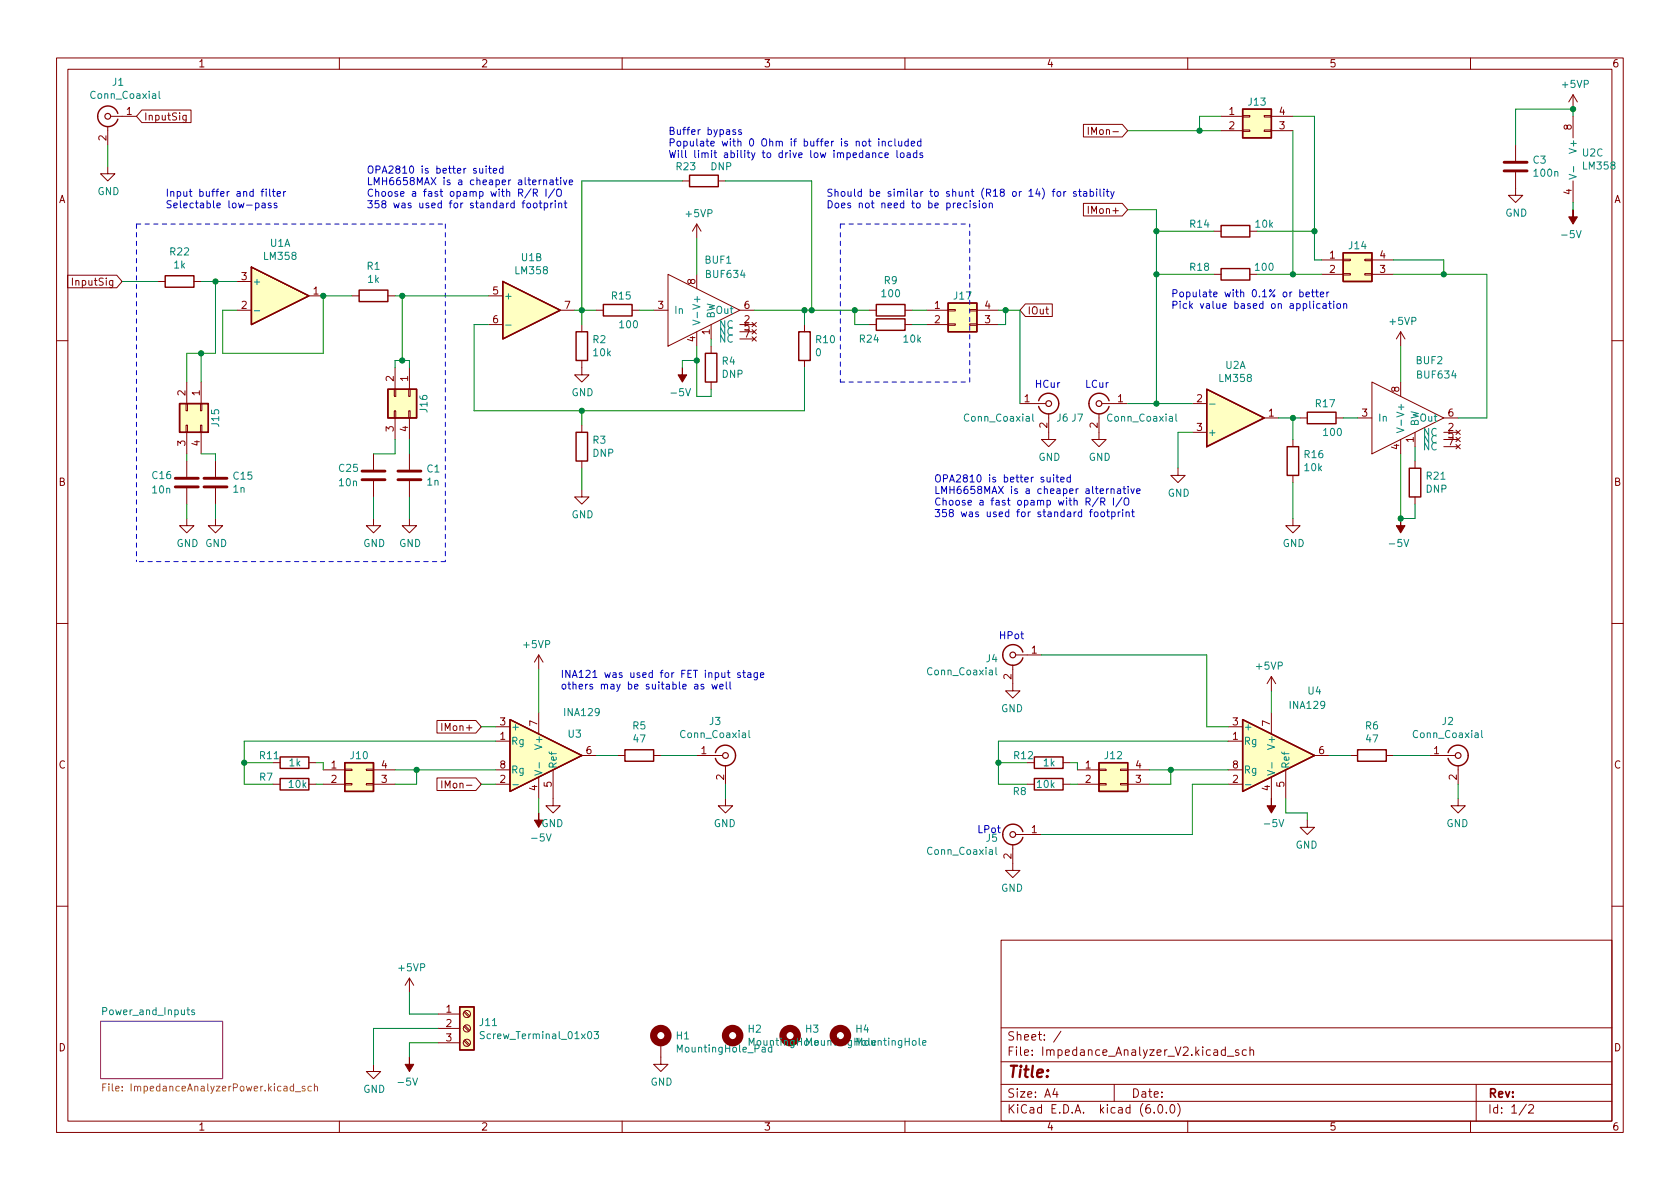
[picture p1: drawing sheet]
<svg xmlns="http://www.w3.org/2000/svg" width="297mm" height="210mm" viewBox="0 0 297 210" stroke-linecap="round" stroke-linejoin="round" font-family="sans-serif">
<g fill="none" stroke="#840000" stroke-width=".18">
<path d="M10 10.2h277v190.1h-277zM12 12.2h273v186.1h-273zM25.1 19.5h8.7v2.2h-8.7l-1-1.1zM60 10.2v2M110 10.2v2M160 10.2v2M210 10.2v2M260 10.2v2M278.1 16.8l-.7 1.2M278.1 16.8v2.5M278.1 16.8l.8 1.2M19 29.5v1.2h1.3l-1.3 1.3-1.2-1.3h1.2"/>
<path d="M19 22.3v3.3M19.6 20.6h4.5M32.9 20.4v1l-.2 .3-.3-.1M32.9 20.4h-.3l-.3 .2 .1 .6h.5M120.6 32h1.3M123.2 39.6v2.6M123.2 39.6l-.8 1.3M123.2 39.6l.8 1.3M127 32h1.3M191.6 22h6.8l1 1.1-1 1.1h-6.8zM191.6 36h6.8l1 1.1-1 1.1h-6.8zM192.4 22.5v1.3"/>
<path d="M192.4 36.5v1.2M215.9 20.6h3.8M215.9 23.1h3.8M219.7 23h1.3v.2h-1.3zM219.7 20.4h1.3v.3h-1.3zM223.5 23h1.3v.2h-1.3zM223.5 20.4h1.3v.3h-1.3zM224.8 20.6h3.8M224.8 23.1h3.8M268 30.5v4h1.2l-1.2 1.3-1.3-1.3h1.3M268 25.6v2.8M278.1 20.6v3.8"/>
<path d="M278.1 32v3.8M11.9 48.7h8.7l1 1.1-1 1.1h-8.7zM27.9 49.8h1.3M34.3 49.8h1.3M41.9 54.9h2.5M41.9 49.8h2.5M54.6 52.3h2.5M62.2 52.3h1.3M68.6 52.3h1.2M86.4 52.3h2.5M86.4 57.4h2.5M99.1 54.9h2.5"/>
<path d="M102.9 57.4v1.3M105.4 54.9h1.3M111.8 54.9h1.2M115.6 54.9h2.5M118.1 48.5l12.7 6.4-12.7 6.3zM123.2 48.5v2.5M123.2 58.7v2.5M125.7 57.4v2.5M130.8 54.9h2.5M130.8 57.4h2.5M130.8 58.7h2.5M130.8 59.9h2.5"/>
<path d="M133 57l.7 .8M133 58.3l.7 .7M133 59.6l.7 .7M133.7 57l-.7 .8M133.7 58.3l-.7 .7M133.7 59.6l-.7 .7M142.2 57.4v1.3M153.7 54.9h1.2M153.7 57.4h1.2M160 54.9h1.3M160 57.4h1.3M163.8 54.9h3.8"/>
<path d="M163.8 57.4h3.8M167.6 57.3h1.3v.2h-1.3zM167.6 54.7h1.3v.3h-1.3zM171.4 57.3h1.3v.2h-1.3zM171.4 54.7h1.3v.3h-1.3zM172.7 54.9h3.8M172.7 57.4h3.8M181.3 53.7h4.8v2.3h-4.8l-1-1.1zM214.6 48.5h1.3M214.6 40.9h1.3M221 48.5h1.2M221 40.9h1.2"/>
<path d="M233.7 46h3.8M233.7 48.5h3.8M237.5 48.4h1.3v.2h-1.3zM237.5 45.8h1.3v.3h-1.3zM241.3 48.4h1.3v.2h-1.3zM241.3 45.8h1.3v.3h-1.3zM242.6 46h3.8M242.6 48.5h3.8M247.6 58.7l-.7 1.2M247.6 58.7v2.5M247.6 58.7l.8 1.2M10 60.2h2"/>
<path d="M32.9 71.4h.2v1.2h-.2zM32.9 75.2h.2v1.2h-.2zM33 67.6v3.8M33 76.4v3.9M35.4 71.4h.3v1.2h-.3zM35.4 75.2h.3v1.2h-.3zM35.6 67.6v3.8M35.6 76.4v3.9M69.7 68.8h.3v1.3h-.3zM69.7 72.6h.3v1.3h-.3zM69.8 65v3.8M69.8 73.9v3.8"/>
<path d="M72.3 68.8h.2v1.3h-.2zM72.3 72.6h.2v1.3h-.2zM72.4 65v3.8M72.4 73.9v3.8M102.9 63.7v2.6h1.2l-1.2 1.3-1.3-1.3h1.3M102.9 75.2v1.2M125.7 61.2v1.3M125.7 67.6v1.2M142.2 63.7v1.3M180.3 71.4h4.6M185.4 73.1v4.6h1.3l-1.3 1.3-1.3-1.3h1.3M194.3 73.1v4.6h1.3l-1.3 1.3-1.3-1.3h1.3"/>
<path d="M194.8 71.4h4.6M210.8 76.4h2.6M210.8 71.4h2.6M223.5 73.9h2.6M228.6 77.7v1.3M229.9 73.9h1.2M236.2 73.9h1.3M240 73.9h2.6M242.6 67.6l12.7 6.3-12.7 6.4zM247.6 67.6v2.5M247.6 77.7v2.6M250.2 76.4v2.6"/>
<path d="M255.3 76.4h2.5M255.3 73.9h2.5M255.3 77.7h2.5M255.3 79h2.5M257.4 76.1l.8 .7M257.4 77.3l.8 .8M257.4 78.6l.8 .8M258.2 76.1l-.8 .7M258.2 77.3l-.8 .8M258.2 78.6l-.8 .8M285 60.2h2M33 91.7v1.3h1.3l-1.3 1.2-1.3-1.2h1.3"/>
<path d="M33 81.5v2.8M33 86.4v2.7M38.1 91.7v1.3h1.3l-1.3 1.2-1.3-1.2h1.3M38.1 81.5v2.8M38.1 86.4v2.7M66 91.7v1.3h1.3l-1.3 1.2-1.2-1.2h1.2M66 80.3v2.8M66 85.1v2.8M72.4 91.7v1.3h1.3l-1.3 1.2-1.3-1.2h1.3M72.4 80.3v2.8M72.4 85.1v2.8M102.9 86.6v1.3h1.2l-1.2 1.2-1.3-1.2h1.3"/>
<path d="M102.9 81.5v1.3M208.3 82.8v1.3h1.2l-1.2 1.2-1.3-1.2h1.3M228.6 91.7v1.3h1.3l-1.3 1.2-1.3-1.2h1.3M228.6 84.1v1.2M250.2 81.5v1.3M250.2 87.9v1.2M10 110.2h2M95.2 115.8l.8 1.3M95.2 115.8v2.6M95.2 115.8l-.7 1.3M179.1 117.6v4.6h-1.3l1.3 1.2 1.2-1.2h-1.2M179.6 115.8h4.5"/>
<path d="M224.8 119.6v2.6M224.8 119.6l.8 1.3M224.8 119.6l-.8 1.3M285 110.2h2M48.3 134.9h1.2M48.3 138.7h1.2M54.6 134.9h1.3M54.6 138.7h1.3M57.1 138.7h3.9M57.1 136.1h3.9M61 138.6h1.2v.2h-1.2zM61 136h1.2v.3h-1.2z"/>
<path d="M64.8 138.6h1.2v.2h-1.2zM64.8 136h1.2v.3h-1.2zM66 138.7h3.8M66 136.1h3.8M77.3 137.6h6.8l1 1.1-1 1.1h-6.8zM77.3 127.4h6.8l1 1.1-1 1.1h-6.8zM78.1 127.9v1.3M78.1 138.1v1.2M87.6 138.7h2.6M87.6 136.1h2.6M87.6 131.1h2.6M87.6 128.5h2.6"/>
<path d="M95.2 126v3.8M95.2 137.4v3.8M97.8 136.1v6.4h-1.3l1.3 1.3 1.3-1.3h-1.3M102.9 133.6h2.5M109.2 133.6h1.3M115.6 133.6h1.2M123.2 133.6h4.6M128.3 135.4v3.3M181.6 134.9h1.3M181.6 138.7h1.3M188 134.9h1.2M188 138.7h1.2"/>
<path d="M190.5 138.7h3.8M190.5 136.1h3.8M194.3 138.6h1.3v.2h-1.3zM194.3 136h1.3v.3h-1.3zM198.1 138.6h1.3v.2h-1.3zM198.1 136h1.3v.3h-1.3zM199.4 138.7h3.8M199.4 136.1h3.8M217.2 138.7h2.5M217.2 136.1h2.5M217.2 131.1h2.5M217.2 128.5h2.5"/>
<path d="M224.8 126v3.8M224.8 137.4v3.8M227.3 136.1v5.1M232.4 133.6h2.5M238.8 133.6h1.2M245.1 133.6h1.3M252.7 133.6h4.6M257.8 135.4v3.3M128.3 141.2v1.3h-1.3l1.3 1.3 1.2-1.3h-1.2M179.1 149.3v4.6h-1.3l1.3 1.3 1.2-1.3h-1.2M179.6 147.6h4.5M231.1 145v1.3h-1.2l1.2 1.3 1.3-1.3h-1.3"/>
<path d="M257.8 141.2v1.3h-1.3l1.3 1.3 1.3-1.3h-1.3M10 160.2h2M72.4 173v2.5M72.4 173l-.8 1.2M72.4 173l.8 1.2M77.5 179.3h3.8M82 179l.9 .8M82.2 178.8l.9 .8M177 166.3h108v32h-108zM285 160.2h2M60 198.3v2M66 188.2v1.3h1.3l-1.3 1.2-1.2-1.2h1.2"/>
<path d="M77.5 181.9h3.8M77.5 184.4h3.8M82 184.1l.9 .8M82 181.5l.9 .9M82.2 183.9l.9 .8M82.2 181.4l.9 .8M110 198.3v2M116.8 184.4v3.8h1.3l-1.3 1.3-1.2-1.3h1.2M160 198.3v2M177 194.8h108M177 191.8h108M177 187.8h108"/>
<path d="M177 181.8h108M186.5 192.5l-.4 1h1M186.9 193v1M187.6 182.4l-1.3 1.9M197 191.8v3M204.1 196.7v.1M204.9 195.4l.2-.1a.81 .81 0 0 1 .6 .7 .81 .81 0 0 1-.3 .8h-.2a.81 .81 0 0 1-.6-.6 .81 .81 0 0 1 .3-.8zM206.2 196.7v.1M207.1 195.4l.1-.1a.81 .81 0 0 1 .6 .7 .81 .81 0 0 1-.3 .8h-.1a.81 .81 0 0 1-.6-.6 .81 .81 0 0 1 .3-.8zM208.2 195.1a1.72 1.72 0 0 1 0 2.3M210 198.3v2M216.6 185.7l-.4-.1-.3 .3v.4l.2 .3h.5"/>
<path d="M216.6 185.1v1.5M217 186.8h1.1M219 185.7l-.4-.1-.2 .2 .1 .3 .5 .1v.4h-.6M220.4 185.7l-.5-.1-.3 .3v.4l.2 .3h.6M221 185.8l.2-.2 .4 .1v.9M221 185.1v1.5M260 198.3v2M261 191.8v6.5M269.9 195.3l-1.3 1.9M270.3 195.5l.6-.2 .2 .2 .1 .3-1 1h1"/>
<circle cx="82.5" cy="179.3" r=".63"/>
<circle cx="82.5" cy="184.4" r=".63"/>
<circle cx="82.5" cy="181.9" r=".63"/>
</g>
<path d="M17.8 180.6h21.6v10.1h-21.6z" fill="#fff" stroke="#fff" stroke-width=".18"/>
<path d="M17.8 180.6h21.6v10.1h-21.6z" fill="none" stroke="#840084" stroke-width=".18"/>
<g fill="none" stroke="#008484" stroke-width=".18">
<path d="M28.1 16.1v1.1l.2 .2M277.4 30.8l1.3 .5-1.3 .4M278.2 29.4v1M45 54.9h.9M89.4 57.5h1M122.5 56.6l1.3 .4-1.3 .5M123.3 55.2v1M128.1 59.2v1.3l-.7-1.3v1.3M129.5 59.4a.6 .6 0 0 0-.9 .4 .6 .6 0 0 0 .6 .7l.3-.1M182.6 73.2v1.1l.2 .2M207.9 73.2v1.1l.2 .2M213.9 71.5h.9"/>
<path d="M247 75.7l1.2 .4-1.2 .4M247.7 74.3v.9M252.6 78.3v1.3l-.7-1.3v1.3M253.9 78.4a.6 .6 0 0 0-.8 .4 .6 .6 0 0 0 .6 .8l.2-.2M176.1 118.1v1.1l.2 .1M90.7 138.8h.9M94.6 136.2l1.2 .5-1.2 .4M95.3 134.8v1M132.4 129.2v1.1l.2 .1M220.2 138.8h1M224.1 136.2l1.3 .5-1.3 .4M224.9 134.8v1"/>
<path d="M262 129.2v1.1l.2 .1M176.1 149.8v1.1l.2 .2M34.4 178.6h-.3l-.2 .2v.1l.5 .2v.3h-.5M85.6 182.5l-.5-.1-.1 .1v.4l.5 .2 .1 .3-.2 .3-.5-.1M105 182.4h.8l-.4 .5 .4 .1v.6l-.2 .1-.6-.1M136.5 185.3l-.4-.1-.3 .2 .2 .6h.5M136.5 184.8v1.2M163.1 184.4l.6-.1v-.2l-.4-.1-.2 .2 .1 .6h.5"/>
</g>
<path d="M18.2 192.3h.4M18.8 191.7h-.6v1.2M52.2 193.1h1M53.9 192.1h-.3l-.2 .2 .1 .1 .4 .2v.3h-.5M55.1 192.1h-.4l-.3 .2 .2 .6h.5M55.6 192.2l.2-.1h.3v.8M55.6 191.7v1.2" fill="none" stroke="#848400" stroke-width=".18"/>
<g fill="none" stroke="#840000" stroke-width=".25">
<path d="M219.7 19.3h5.1v5.1h-5.1zM20.8 20.1a1.81 1.81 0 0 0-2.8-1 1.81 1.81 0 0 0 0 2.9 1.81 1.81 0 0 0 2.8-.9M121.9 31h5.1v2h-5.1zM215.9 39.9h5.1v2h-5.1zM29.2 48.8h5.1v2h-5.1zM44.4 47.2l10.2 5.1-10.2 5.1zM63.5 51.3h5.1v2h-5.1zM88.9 49.8l10.2 5.1-10.2 5zM101.9 58.7h2v5h-2zM106.7 53.8h5.1v2.1h-5.1zM141.2 58.7h2.1v5h-2.1zM154.9 56.4h5.1v2h-5.1z"/>
<path d="M154.9 53.8h5.1v2.1h-5.1zM167.6 53.6h5.1v5.1h-5.1zM215.9 47.5h5.1v2h-5.1zM237.5 44.7h5.1v5.1h-5.1zM31.7 71.4h5.1v5h-5.1zM68.6 68.8h5.1v5.1h-5.1zM101.9 76.4h2v5.1h-2zM124.7 62.5h2v5.1h-2zM183.6 70.9a1.81 1.81 0 0 1 2.8-1 1.81 1.81 0 0 1 0 2.9 1.81 1.81 0 0 1-2.8-.9M196.1 70.9a1.81 1.81 0 0 0-2.8-1 1.81 1.81 0 0 0 0 2.9 1.81 1.81 0 0 0 2.8-.9M213.4 68.8l10.1 5.1-10.1 5.1zM227.6 79h2v5.1h-2z"/>
<path d="M231.1 72.9h5.1v2h-5.1zM249.2 82.8h2v5.1h-2zM180.8 115.3a1.81 1.81 0 0 0-2.7-1 1.81 1.81 0 0 0 0 3 1.81 1.81 0 0 0 2.7-1M49.5 133.9h5.1v2h-5.1zM49.5 137.7h5.1v2h-5.1zM61 134.9h5v5h-5zM90.2 127.2l12.7 6.4-12.7 6.3zM110.5 132.6h5.1v2h-5.1zM126.5 133.1a1.81 1.81 0 0 1 2.8-1 1.81 1.81 0 0 1 0 3 1.81 1.81 0 0 1-2.8-1M182.9 137.7h5.1v2h-5.1zM182.9 133.9h5.1v2h-5.1zM194.3 134.9h5.1v5h-5.1z"/>
<path d="M219.7 127.2l12.7 6.4-12.7 6.3zM240 132.6h5.1v2h-5.1zM256 133.1a1.81 1.81 0 0 1 2.8-1 1.81 1.81 0 0 1 0 3 1.81 1.81 0 0 1-2.8-1M177.3 147.6a1.81 1.81 0 0 0 1.5 1.8 1.81 1.81 0 0 0 2-1.3M180.8 147.1a1.81 1.81 0 0 0-2-1.3 1.81 1.81 0 0 0-1.5 1.8M81.3 178h2.5v7.7h-2.5z"/>
</g>
<g fill="#ffffc2" stroke="#ffffc2" stroke-width=".18">
<path d="M68.6 68.8h5.1v5.1h-5.1z"/>
<path d="M44.4 47.2l10.2 5.1-10.2 5.1z"/>
<path d="M237.5 44.7h5.1v5.1h-5.1z"/>
<path d="M194.3 134.9h5.1v5h-5.1z"/>
<path d="M219.7 127.2l12.7 6.4-12.7 6.3z"/>
<path d="M31.7 71.4h5.1v5h-5.1z"/>
<path d="M88.9 49.8l10.2 5.1-10.2 5z"/>
<path d="M61 134.9h5v5h-5z"/>
<path d="M219.7 19.3h5.1v5.1h-5.1z"/>
<path d="M167.6 53.6h5.1v5.1h-5.1z"/>
<path d="M213.4 68.8l10.1 5.1-10.1 5.1z"/>
<path d="M90.2 127.2l12.7 6.4-12.7 6.3z"/>
<path d="M81.3 178h2.5v7.7h-2.5z"/>
</g>
<g fill="none" stroke="#840000" stroke-width="1.3">
<circle cx="116.8" cy="183.1" r="1.27"/>
<circle cx="129.5" cy="183.1" r="1.27"/>
<circle cx="139.7" cy="183.1" r="1.27"/>
<circle cx="148.6" cy="183.1" r="1.27"/>
</g>
<g fill="#840000" stroke="#840000" stroke-width=".18">
<path d="M278.1 37.1v1.2h.8l-.8 1.3-.7-1.3h.7z"/>
<path d="M224.8 141.2v1.3h.8l-.8 1.3-.8-1.3h.8z"/>
<path d="M120.6 65v1.3h.8l-.8 1.3-.7-1.3h.7z"/>
<path d="M247.6 91.7v1.3h.8l-.8 1.2-.7-1.2h.7z"/>
<path d="M72.4 186.9v1.3h.8l-.8 1.3-.8-1.3h.8z"/>
<path d="M95.2 143.8v1.2h.8l-.8 1.3-.7-1.3h.7z"/>
</g>
<path d="M265.9 30.2h4.1M265.9 28.7h4.1M31 86.1h4.1M31 84.6h4.1M36.1 86.1h4M36.1 84.6h4M64 84.8h4.1M64 83.3h4.1M70.4 84.8h4M70.4 83.3h4" fill="none" stroke="#840000" stroke-width=".51"/>
<g fill="none" stroke="#840000" stroke-width=".2">
<circle cx="19" cy="20.6" r=".51"/>
<circle cx="185.4" cy="71.4" r=".51"/>
<circle cx="194.3" cy="71.4" r=".51"/>
<circle cx="179.1" cy="115.8" r=".51"/>
<circle cx="128.3" cy="133.6" r=".51"/>
<circle cx="257.8" cy="133.6" r=".51"/>
<circle cx="179.1" cy="147.6" r=".51"/>
</g>
<g fill="none" stroke="#0000c2" stroke-width=".18">
<path d="M45.2 36l.4-.1 .2 .3-.1 .5h-.5M46.2 33.9h.4M46.3 36h.5l.1 .8M46.6 33.4l-.3 .2v1.1M46.9 36.2l-.4 .1-.2 .2 .2 .3 .4-.1M47.1 33.4v.2M47.1 33.9v.8M47.7 33.4v1.1l.2 .2M47.9 36l-.3-.1-.2 .2 .1 .2 .4 .1v.3h-.5M48.2 33.9h.4M48.3 33.4v1.1l.3 .2M48.9 36l-.3-.1-.1 .2v.2l.4 .1v.3h-.4"/>
<path d="M49 34.3l.6-.1-.1-.3h-.3l-.2 .1 .1 .7h.4M50.2 33.9v.8M50.5 33.9l-.3 .2M84.8 29.8l.1 .8h.3l.1-.1M85.3 29.8v.8M86 29.4v.1M86 29.8v.8M86.4 29.8h.5M86.6 29.4v1l.3 .2M87.2 30.2l.6-.1v-.3h-.4l-.2 .2 .1 .6h.5M88.9 29.8h-.3l-.3 .2 .1 .6h.5M88.9 29.4v1.2"/>
<path d="M91.7 34.1l.6-.1 .1-.1v-.3l-.7-.2v1.3M92 34.1l.4 .6M93.3 36l.3-.1 .2 .3v.3l-.2 .3-.3-.1-.2-.2zM93.9 33.4l-1.1 1.6M94.3 34.1l.6-.1 .1-.1v-.3l-.7-.2v1.3M94.4 36l.3-.1 .3 .3v.3l-.3 .3-.3-.1-.1-.2zM94.6 34.1l.4 .6M95.3 35.9h.5M95.5 35.5v1.1l.3 .2M95.7 31.8l-.4 .3M96.1 31.9l.2-.1 .3 .1 .1 .8M96.1 31.8v.9"/>
<path d="M96.2 36l.4-.1 .2 .3-.1 .5h-.5M96.2 35.9v1.3M96.5 33.4v1.3M97.3 31.9h.4l.1 .8M97.4 35.9v.9M97.7 35.9l-.3 .3M97.8 32.1l-.4 .1-.2 .2 .2 .3 .4-.1M98 33.4l-1 1.6M98.2 35.5v.1M98.2 35.9v.9M98.2 31.8h.5M98.4 31.4v1.1l.3 .2"/>
<path d="M98.6 33.5l.1-.1a.43 .43 0 0 1 .6 .5v.4a.42 .42 0 0 1-.5 .4 .42 .42 0 0 1-.4-.4v-.4zM98.8 36l.2-.1 .3 .1v.8M98.8 35.9v.9M99.1 31.4v.1M99.1 31.8v.9M99.6 31.8l.3 .9 .3-.9M99.7 35.9h.5M99.9 35.5v1.1l.3 .2M100.6 32.2l.7-.1-.1-.2-.4-.1-.2 .2 .1 .6h.5M130 23l-.3-.1-.1 .2v.2l.4 .1v.3h-.4M131.1 23l-.3-.1-.2 .2v.2l.5 .1v.3h-.5M153.1 27.1h.5l.1 .8"/>
<path d="M153.5 25h.5M153.7 24.6v1l.3 .2M153.7 27.3l-.4 .1-.2 .2 .2 .3 .4-.1M154.3 27.1l.2-.1 .3 .1v.8M154.3 27v.9M155.4 24.6v.1M155.4 25v.8M156 25.1l.2-.1h.3v.8M156 27.1l-.4-.1-.2 .3 .1 .5h.5M156 25v.8M156.5 27.4l.6-.1-.1-.2-.4-.1-.1 .2v.6h.5M157.7 25h-.4l-.2 .2 .1 .6h.5"/>
<path d="M158.2 24.6v1l.2 .2M158.6 26.6v1.1l.2 .2M158.9 25v.8h.3l.2-.1M159.3 27.1l.3-.1 .3 .3v.3l-.3 .3-.3-.1-.1-.2zM159.4 25v.8M160.4 27.1h.5v.8M160.6 25h-.4l-.2 .2 .1 .6h.5M160.6 24.6v1.2M160.9 27.3l-.4 .1-.2 .2 .2 .3 .4-.1M161.1 25.4l.6-.1v-.3h-.4l-.2 .2 .1 .6h.5M162.1 27.1l-.4-.1-.2 .3 .1 .5h.5M162.1 26.6v1.3"/>
<path d="M162.8 25h-.3l-.3 .2 .1 .6h.5M162.8 24.6v1.2M163.1 27.1l-.3-.1-.2 .2 .1 .2 .4 .1v.3h-.5M171 36l-.4-.1-.2 .3 .1 .5h.5M171.5 35.9v.9M172.6 36l-.3-.1-.2 .2v.2l.5 .1v.3h-.5M173.2 35.9v.9M173.8 36l.3-.1 .3 .3v.3l-.3 .3-.3-.1-.1-.2zM174.9 36l.2-.1 .3 .1 .1 .8M174.9 35.9v.9M186 33.9h.5M186.5 33.4l-.3 .2v1.1"/>
<path d="M187 33.9h.3l.3 .2v.4l-.3 .2h-.3l-.1-.2zM188.1 33.9v.8M188.5 33.9l-.4 .2M190.3 33.9h-.3l-.2 .1 .1 .2 .4 .1v.4h-.5M190.7 33.9h.5M190.9 33.4v1.1l.3 .2M191.6 33.9h.5v.8M192.1 34.2h-.4l-.2 .2 .2 .3h.4M192.8 33.9h.3l.3 .2-.2 .6h-.4M192.8 33.4v1.3M193.9 33.4v.2M193.9 33.9v.8"/>
<path d="M194.5 33.4v1.1l.2 .2M195.2 33.4v.2M195.2 33.9v.8M195.6 33.9h.5M195.8 33.4v1.1l.3 .2M196.4 33.9l.3 .8M197 33.9l-.4 1.1-.2 .1M229.8 51.7l.4-.1 .2 .3-.1 .5h-.5M230.9 52.1l.6-.2v-.2l-.4-.1-.2 .2 .1 .6h.5M231.9 51.6h.5M232.1 51.2v1.1l.3 .2M232.2 53.3v.1"/>
<path d="M232.6 51.6h.5M232.8 51.2v1.1l.3 .2M233.4 53.8l-.4-.1-.2 .2 .1 .6h.5M233.5 52.1l.6-.2-.1-.2-.4-.1-.1 .2v.6h.5M233.9 53.8h.5l.1 .7M234.5 54l-.4 .1-.2 .1 .2 .3h.4M234.6 51.6v.9M234.9 53.7h.5M235 51.6l-.4 .3M235.1 53.3v1.1l.3 .1M235.8 53.3v.1M235.8 53.7v.8"/>
<path d="M236.5 53.8l.3-.1 .2 .2v.4l-.2 .2h-.3l-.1-.2zM237.6 53.8l.1-.1 .4 .1v.7M237.6 53.7v.8M185.1 84.4l.1 .8h.3l.2-.1M185.7 84.4v.8M186.3 84v.1M186.3 84.4v.8M186.7 84.4h.5M186.9 84v1.1l.3 .1M187.6 84.8l.6-.1-.1-.3h-.4l-.1 .2v.6h.5M189.2 84.4h-.3l-.3 .2 .2 .6h.4M189.2 84v1.2"/>
<path d="M192 88.7h.6l.2-.2-.1-.3-.7-.1v1.2M192.3 88.7l.5 .6M193.6 90.6l.3-.1 .2 .3v.3l-.2 .3-.3-.1-.1-.2zM194.2 88l-1.1 1.6M194.6 88.7h.6l.2-.2-.1-.3-.7-.1v1.2M194.7 90.6l.4-.1 .2 .3v.3l-.2 .3-.4-.1-.1-.2zM194.9 88.7l.5 .6M195.7 90.5h.4M195.8 90.1v1.1l.3 .2M196 86.4l-.3 .3M196.4 86.6l.2-.2 .3 .1 .1 .8M196.4 86.4v.9"/>
<path d="M196.6 90.6l.3-.1 .3 .3-.2 .5h-.4M196.6 90.5v1.3M196.9 88.1v1.2M197.6 86.5h.5v.8M197.7 90.5v.9M198.1 90.5l-.4 .3M198.1 86.7l-.4 .1-.2 .2 .2 .3 .4-.1M198.4 88l-1.1 1.6M198.5 90.1v.1M198.5 90.5v.9M198.6 86.4h.4M198.7 86v1.1l.3 .2"/>
<path d="M198.9 88.1h.1a.43 .43 0 0 1 .6 .4v.4a.42 .42 0 0 1-.4 .4 .42 .42 0 0 1-.5-.4v-.4zM199.1 90.6l.2-.1 .3 .1v.8M199.1 90.5v.9M199.5 86v.1M199.5 86.4v.9M200 86.4l.3 .9 .3-.9M200.1 90.5h.5M200.3 90.1v1.1l.3 .2M201 86.9l.6-.2-.1-.2-.3-.1-.2 .2v.6h.5M128.6 119h.5M128.8 118.5v1.1l.3 .2M130.9 119h-.3l-.2 .1 .1 .2 .4 .1v.3h-.5"/>
<path d="M131.3 119h.5M131.5 118.5v1.1l.3 .2M132.2 119h.5l.1 .8M132.8 119.3h-.5l-.1 .2 .1 .3 .5-.1M133.9 119v1l-.2 .2h-.3M133.9 119h-.4l-.2 .2 .1 .5h.5M134.5 119.4l.6-.1-.1-.3h-.4l-.1 .1v.6h.5M122.8 121.1h.5l.1 .7M123.4 121.3l-.4 .1-.2 .1 .2 .3h.4M124.4 121.1l-.3-.1-.2 .2 .1 .2 .4 .1v.3h-.5M125.9 121l.2 .8 .3-.6 .2 .6 .2-.8M127.3 121.4l.6-.1-.1-.2-.4-.1-.1 .2v.6h.5"/>
<path d="M128.4 120.6v1.1l.2 .1M129.1 120.6v1.1l.2 .1"/>
</g>
<path d="M24.1 39.6h54.6M24.1 39.6v59.7M78.7 39.6v59.7M148.6 39.6v28M148.6 39.6h22.8M148.6 67.6h22.8M171.4 67.6v-28M78.7 99.3h-54.6" fill="none" stroke="#0000c2" stroke-width=".18" stroke-dasharray=".8 .8"/>
<g fill="none" stroke="#008400" stroke-width=".18">
<path d="M19 25.6v3.9M120.6 32h-17.7v25.4M128.3 32h15.2v22.9M199.4 37.1h5.1v34.3M199.4 23.1h16.5M215.9 20.6h-3.8v2.5M228.6 20.6h3.8v25.4h1.3M228.6 23.1v25.4M278.1 20.6v-1.3h-10.1v6.3M278.1 35.8v1.3M21.6 49.8h6.3M35.6 49.8h6.3"/>
<path d="M38.1 49.8v12.7h-5.1v5.1M62.2 52.3h-5.1v10.2h-17.7v-7.6h2.5M69.8 52.3h16.6M71.1 52.3v11.4M86.4 57.4h-2.6v15.2h58.4v-7.6M101.6 54.9h3.8M113 54.9h2.6M123.2 42.2v6.3M125.7 59.9v1.3M133.3 54.9h20.4M142.2 54.9v2.5M151.1 54.9v2.5h2.6"/>
<path d="M161.3 54.9h2.5M161.3 57.4h2.5M176.5 54.9h3.8v16.5M177.8 54.9v2.5h-1.3M204.5 48.5h10.1M204.5 40.9h10.1M222.2 48.5h11.5M222.2 40.9h10.2M246.4 48.5h16.5v25.4h-5.1M246.4 46h8.9v2.5M35.6 62.5v5.1M69.8 65v-1.3h2.6v1.3"/>
<path d="M69.8 77.7v2.6h-3.8M72.4 77.7v2.6M102.9 72.6v2.6M123.2 61.2v8.9h2.5v-1.3M123.2 63.7h-2.6v1.3M199.4 71.4h11.4M210.8 76.4h-2.5v6.4M226.1 73.9h3.8M228.6 73.9v3.8M237.5 73.9h2.5M247.6 61.2v6.4M250.2 79v2.5"/>
<path d="M33 80.3v1.2M33 89.1v2.6M35.6 80.3h2.5v1.2M38.1 89.1v2.6M66 87.9v3.8M72.4 87.9v3.8M102.9 82.8v3.8M228.6 85.3v6.4M247.6 80.3v11.4h2.6v-2.6M95.2 118.4v7.6M184.1 115.8h29.3v12.7h3.8M43.2 134.9h5.1"/>
<path d="M55.9 134.9h1.2v1.2M55.9 138.7h1.2M69.8 136.1h17.8M73.7 136.1v2.6h-3.9M85.1 138.7h2.5M85.1 128.5h2.5M87.6 131.1h-44.4v7.6h5.1M105.4 133.6h3.8M116.8 133.6h6.4M128.3 138.7v2.5M176.5 134.9h5.1M189.2 134.9h1.3v1.2"/>
<path d="M189.2 138.7h1.3M203.2 136.1h14M207 136.1v2.6h-3.8M217.2 131.1h-40.7v7.6h5.1M217.2 138.7h-6.4v8.9h-26.7M224.8 122.2v3.8M234.9 133.6h3.9M246.4 133.6h6.3M257.8 138.7v2.5M95.2 141.2v2.6M227.3 141.2v2.6h3.8v1.2M72.4 175.5v3.8h5.1"/>
<path d="M77.5 184.4h-5.1v2.5M77.5 181.9h-11.5v6.3"/>
</g>
<g fill="#008400" stroke="#008400" stroke-width=".18">
<circle cx="278.1" cy="19.3" r=".46"/>
<circle cx="255.3" cy="48.5" r=".46"/>
<circle cx="57.1" cy="52.3" r=".46"/>
<circle cx="71.1" cy="52.3" r=".46"/>
<circle cx="35.6" cy="62.5" r=".46"/>
<circle cx="102.9" cy="54.9" r=".46"/>
<circle cx="38.1" cy="49.8" r=".46"/>
<circle cx="73.7" cy="136.1" r=".46"/>
<circle cx="71.1" cy="63.7" r=".46"/>
<circle cx="207" cy="136.1" r=".46"/>
<circle cx="176.5" cy="134.9" r=".46"/>
<circle cx="142.2" cy="54.9" r=".46"/>
<circle cx="102.9" cy="72.6" r=".46"/>
<circle cx="143.5" cy="54.9" r=".46"/>
<circle cx="151.1" cy="54.9" r=".46"/>
<circle cx="123.2" cy="63.7" r=".46"/>
<circle cx="247.6" cy="91.7" r=".46"/>
<circle cx="204.5" cy="71.4" r=".46"/>
<circle cx="177.8" cy="54.9" r=".46"/>
<circle cx="228.6" cy="73.9" r=".46"/>
<circle cx="43.2" cy="134.9" r=".46"/>
<circle cx="228.6" cy="48.5" r=".46"/>
<circle cx="204.5" cy="48.5" r=".46"/>
<circle cx="204.5" cy="40.9" r=".46"/>
<circle cx="212.1" cy="23.1" r=".46"/>
<circle cx="232.4" cy="40.9" r=".46"/>
</g>
<text font-size="2.8" fill="#840000" x="178" y="190.6">Title:</text>
<g font-size="2.1" fill="#840000">
<text x="178" y="184">Sheet: /</text>
<text x="178" y="186.7">File: Impedance_Analyzer_V2.kicad_sch</text>
<text x="178" y="196.9">KiCad E.D.A. kicad (6.0.0)</text>
<text x="178" y="194.1">Size: A4</text>
<text x="200" y="194.1">Date:</text>
<text x="263" y="194.1">Rev:</text>
<text x="263" y="196.9">Id: 1/2</text>
</g>
<g font-size="1.8" fill="#840000">
<text x="35" y="11.9">1</text>
<text x="85" y="11.9">2</text>
<text x="135" y="11.9">3</text>
<text x="185" y="11.9">4</text>
<text x="235" y="11.9">5</text>
<text x="285" y="11.9">6</text>
<text x="22.4" y="20.3">1</text>
<text x="25.4" y="21.3">InputSig</text>
<text x="193.4" y="23.8">IMon-</text>
<text x="217.3" y="20.3">1</text>
<text x="217.3" y="22.9">2</text>
<text x="226.2" y="22.9">3</text>
<text x="226.2" y="20.3">4</text>
<text x="277.9" y="23" transform="rotate(-90 277.9 23)">8</text>
<text x="18.8" y="24.9" transform="rotate(-90 18.8 24.9)">2</text>
<text x="10.3" y="35.9">A</text>
<text x="277.9" y="34.4" transform="rotate(-90 277.9 34.4)">4</text>
<text x="285.3" y="35.9">A</text>
<text x="193" y="37.8">IMon+</text>
<text x="235.1" y="45.7">1</text>
<text x="244" y="45.7">4</text>
<text x="13.2" y="50.5">InputSig</text>
<text x="42.7" y="49.5">3</text>
<text x="55.4" y="52.1">1</text>
<text x="87.1" y="52.1">5</text>
<text x="122.9" y="50.3" transform="rotate(-90 122.9 50.3)">8</text>
<text x="235.1" y="48.3">2</text>
<text x="244" y="48.3">3</text>
<text x="42.7" y="54.6">2</text>
<text x="87.1" y="57.1">6</text>
<text x="99.8" y="54.6">7</text>
<text x="116.3" y="54.6">3</text>
<text x="125.5" y="59.2" transform="rotate(-90 125.5 59.2)">1</text>
<text x="131.6" y="57.1">2</text>
<text x="131.6" y="58.4">5</text>
<text x="131.6" y="54.6">6</text>
<text x="131.6" y="59.7">7</text>
<text x="165.2" y="54.6">1</text>
<text x="165.2" y="57.1">2</text>
<text x="174.1" y="57.1">3</text>
<text x="174.1" y="54.6">4</text>
<text x="181.6" y="55.6">IOut</text>
<text x="122.9" y="60.4" transform="rotate(-90 122.9 60.4)">4</text>
<text x="32.8" y="70" transform="rotate(-90 32.8 70)">2</text>
<text x="35.3" y="70" transform="rotate(-90 35.3 70)">1</text>
<text x="69.6" y="67.4" transform="rotate(-90 69.6 67.4)">2</text>
<text x="72.1" y="67.4" transform="rotate(-90 72.1 67.4)">1</text>
<text x="181.1" y="71.1">1</text>
<text x="197.6" y="71.1">1</text>
<text x="211.6" y="71.1">2</text>
<text x="247.4" y="69.3" transform="rotate(-90 247.4 69.3)">8</text>
<text x="69.6" y="76.3" transform="rotate(-90 69.6 76.3)">3</text>
<text x="72.1" y="76.3" transform="rotate(-90 72.1 76.3)">4</text>
<text x="185.2" y="75.7" transform="rotate(-90 185.2 75.7)">2</text>
<text x="194.1" y="75.7" transform="rotate(-90 194.1 75.7)">2</text>
<text x="211.6" y="76.2">3</text>
<text x="224.3" y="73.7">1</text>
<text x="240.8" y="73.7">3</text>
<text x="256" y="76.2">2</text>
<text x="256" y="77.5">5</text>
<text x="256" y="73.7">6</text>
<text x="32.8" y="78.8" transform="rotate(-90 32.8 78.8)">3</text>
<text x="35.3" y="78.8" transform="rotate(-90 35.3 78.8)">4</text>
<text x="247.4" y="79.5" transform="rotate(-90 247.4 79.5)">4</text>
<text x="249.9" y="78.2" transform="rotate(-90 249.9 78.2)">1</text>
<text x="256" y="78.7">7</text>
<text x="10.3" y="85.9">B</text>
<text x="285.3" y="85.9">B</text>
<text x="182.4" y="115.6">1</text>
<text x="178.8" y="120.1" transform="rotate(-90 178.8 120.1)">2</text>
<text x="78.7" y="129.2">IMon+</text>
<text x="88.4" y="130.8">1</text>
<text x="88.4" y="128.3">3</text>
<text x="95" y="128.4" transform="rotate(-90 95 128.4)">7</text>
<text x="217.9" y="130.8">1</text>
<text x="217.9" y="128.3">3</text>
<text x="224.5" y="128.4" transform="rotate(-90 224.5 128.4)">7</text>
<text x="10.3" y="135.9">C</text>
<text x="58.6" y="135.9">1</text>
<text x="67.5" y="135.9">4</text>
<text x="88.4" y="135.9">8</text>
<text x="103.6" y="133.3">6</text>
<text x="124" y="133.3">1</text>
<text x="128" y="137.9" transform="rotate(-90 128 137.9)">2</text>
<text x="191.9" y="135.9">1</text>
<text x="200.8" y="135.9">4</text>
<text x="217.9" y="135.9">8</text>
<text x="233.2" y="133.3">6</text>
<text x="253.5" y="133.3">1</text>
<text x="257.6" y="137.9" transform="rotate(-90 257.6 137.9)">2</text>
<text x="285.3" y="135.9">C</text>
<text x="58.6" y="138.4">2</text>
<text x="67.5" y="138.4">3</text>
<text x="79.1" y="139.4">IMon-</text>
<text x="88.4" y="138.4">2</text>
<text x="95" y="139.8" transform="rotate(-90 95 139.8)">4</text>
<text x="97.5" y="139.2" transform="rotate(-90 97.5 139.2)">5</text>
<text x="191.9" y="138.4">2</text>
<text x="200.8" y="138.4">3</text>
<text x="217.9" y="138.4">2</text>
<text x="224.5" y="139.8" transform="rotate(-90 224.5 139.8)">4</text>
<text x="227.1" y="139.2" transform="rotate(-90 227.1 139.2)">5</text>
<text x="182.4" y="147.3">1</text>
<text x="178.8" y="151.9" transform="rotate(-90 178.8 151.9)">2</text>
<text x="78.9" y="179.1">1</text>
<text x="10.3" y="185.9">D</text>
<text x="78.9" y="181.6">2</text>
<text x="78.9" y="184.1">3</text>
<text x="285.3" y="185.9">D</text>
<text x="35" y="199.9">1</text>
<text x="85" y="199.9">2</text>
<text x="135" y="199.9">3</text>
<text x="185" y="199.9">4</text>
<text x="235" y="199.9">5</text>
<text x="285" y="199.9">6</text>
</g>
<g font-size="1.8" fill="#008484">
<text x="16.3" y="17.5">Conn_Coaxial</text>
<text x="19.9" y="15.2">J1</text>
<text x="276.3" y="15.5">+5VP</text>
<text x="220.8" y="18.7">J13</text>
<text x="271.1" y="28.9">C3</text>
<text x="278.8" y="26.7" transform="rotate(-90 278.8 26.7)">V+</text>
<text x="279.8" y="27.7">U2C</text>
<text x="280" y="30">LM358</text>
<text x="17.2" y="34.5">GND</text>
<text x="119.6" y="30.1">R23</text>
<text x="125.7" y="30.1">DNP</text>
<text x="271.3" y="31.2">100n</text>
<text x="121.4" y="38.4">+5VP</text>
<text x="210.5" y="40.3">R14</text>
<text x="222" y="40.3">10k</text>
<text x="266.1" y="38.3">GND</text>
<text x="30.1" y="45.2">R22</text>
<text x="30.8" y="47.5">1k</text>
<text x="46.8" y="45.9">LM358</text>
<text x="47.8" y="43.6">U1A</text>
<text x="64.9" y="47.7">R1</text>
<text x="92.2" y="46.2">U1B</text>
<text x="124.7" y="46.6">BUF1</text>
<text x="210.5" y="47.9">R18</text>
<text x="222" y="47.9">100</text>
<text x="238.6" y="44.1">J14</text>
<text x="276.4" y="42.1">-5V</text>
<text x="44.6" y="50.4">+</text>
<text x="65.1" y="50">1k</text>
<text x="89" y="53">+</text>
<text x="91.2" y="48.5">LM358</text>
<text x="108.2" y="53">R15</text>
<text x="125" y="49.1">BUF634</text>
<text x="156" y="52.5">100</text>
<text x="156.3" y="50.2">R9</text>
<text x="168.7" y="53">J17</text>
<text x="109.7" y="58">100</text>
<text x="119.1" y="55.5">In</text>
<text x="123.8" y="54.3" transform="rotate(-90 123.8 54.3)">V+</text>
<text x="126.4" y="56.4" transform="rotate(-90 126.4 56.4)">BW</text>
<text x="126.7" y="55.5">Out</text>
<text x="127.2" y="58">NC</text>
<text x="127.2" y="59.3">NC</text>
<text x="245.8" y="57.4">+5VP</text>
<text x="104.8" y="60.7">R2</text>
<text x="105" y="63">10k</text>
<text x="127.7" y="64.5">R4</text>
<text x="144.2" y="63">0</text>
<text x="144.3" y="60.7">R10</text>
<text x="152" y="60.6">R24</text>
<text x="159.8" y="60.6">10k</text>
<text x="216.7" y="65.2">U2A</text>
<text x="250.4" y="64.4">BUF2</text>
<text x="101" y="70">GND</text>
<text x="118.9" y="70">-5V</text>
<text x="127.7" y="66.8">DNP</text>
<text x="215.7" y="67.5">LM358</text>
<text x="250.7" y="66.9">BUF634</text>
<text x="38.7" y="75.4" transform="rotate(-90 38.7 75.4)">J15</text>
<text x="75.6" y="72.8" transform="rotate(-90 75.6 72.8)">J16</text>
<text x="170.7" y="74.5">Conn_Coaxial</text>
<text x="186.9" y="74.5">J6 J7</text>
<text x="196" y="74.5">Conn_Coaxial</text>
<text x="213.5" y="77.1">+</text>
<text x="232.7" y="72">R17</text>
<text x="234.1" y="77.1">100</text>
<text x="243.6" y="74.5">In</text>
<text x="248.3" y="73.3" transform="rotate(-90 248.3 73.3)">V+</text>
<text x="250.8" y="75.4" transform="rotate(-90 250.8 75.4)">BW</text>
<text x="251.2" y="74.5">Out</text>
<text x="251.7" y="77.1">NC</text>
<text x="60" y="83.4">C25</text>
<text x="75.5" y="83.5">C1</text>
<text x="104.8" y="80.8">DNP</text>
<text x="104.8" y="78.5">R3</text>
<text x="183.6" y="81.5">GND</text>
<text x="192.5" y="81.5">GND</text>
<text x="230.7" y="81">R16</text>
<text x="230.7" y="83.3">10k</text>
<text x="251.7" y="78.4">NC</text>
<text x="27" y="84.7">C16</text>
<text x="27" y="87.2">10n</text>
<text x="41.2" y="87.1">1n</text>
<text x="41.3" y="84.8">C15</text>
<text x="60" y="86">10n</text>
<text x="75.5" y="85.8">1n</text>
<text x="206.4" y="87.8">GND</text>
<text x="252.1" y="87.1">DNP</text>
<text x="252.3" y="84.8">R21</text>
<text x="101" y="91.6">GND</text>
<text x="31.2" y="96.7">GND GND</text>
<text x="64.2" y="96.7">GND</text>
<text x="70.6" y="96.7">GND</text>
<text x="226.8" y="96.7">GND</text>
<text x="245.9" y="96.7">-5V</text>
<text x="92.7" y="114.6">+5VP</text>
<text x="164.2" y="119.4">Conn_Coaxial</text>
<text x="174.4" y="117.1">J4</text>
<text x="222.2" y="118.4">+5VP</text>
<text x="177" y="125.9">GND</text>
<text x="228.1" y="125.3">INA129</text>
<text x="231.3" y="122.8">U4</text>
<text x="90.3" y="131.7">Rg</text>
<text x="90.3" y="129.2">+</text>
<text x="99.9" y="126.6">INA129</text>
<text x="100.5" y="130.4">U3</text>
<text x="111.9" y="129">R5</text>
<text x="112" y="131.3">47</text>
<text x="120.5" y="130.5">Conn_Coaxial</text>
<text x="125.5" y="128.2">J3</text>
<text x="219.8" y="131.7">Rg</text>
<text x="219.8" y="129.2">+</text>
<text x="241.4" y="129">R6</text>
<text x="241.6" y="131.3">47</text>
<text x="250.1" y="130.5">Conn_Coaxial</text>
<text x="255" y="128.2">J2</text>
<text x="46" y="134.2">R11</text>
<text x="51.2" y="135.5">1k</text>
<text x="62" y="134.2">J10</text>
<text x="90.3" y="136.8">Rg</text>
<text x="95.9" y="132.1" transform="rotate(-90 95.9 132.1)">V+</text>
<text x="98.4" y="136" transform="rotate(-90 98.4 136)">Ref</text>
<text x="179.3" y="134.2">R12</text>
<text x="184.5" y="135.5">1k</text>
<text x="195.4" y="134.2">J12</text>
<text x="219.8" y="136.8">Rg</text>
<text x="225.4" y="132.1" transform="rotate(-90 225.4 132.1)">V+</text>
<text x="228" y="136" transform="rotate(-90 228 136)">Ref</text>
<text x="45.9" y="138">R7</text>
<text x="51.1" y="139.3">10k</text>
<text x="179.2" y="140.6">R8</text>
<text x="183.4" y="139.3">10k</text>
<text x="94.3" y="148.8">-5V</text>
<text x="95.7" y="146.2">GND</text>
<text x="126.2" y="146.2">GND</text>
<text x="174.4" y="148.8">J5</text>
<text x="223.8" y="146.2">-5V</text>
<text x="255.7" y="146.2">GND</text>
<text x="164.2" y="151.1">Conn_Coaxial</text>
<text x="229" y="150.1">GND</text>
<text x="177" y="157.7">GND</text>
<text x="70.6" y="171.7">+5VP</text>
<text x="18.4" y="179.5">Power_and_Inputs</text>
<text x="84.9" y="181.4">J11</text>
<text x="85.6" y="183.7">Screw_Terminal_01x03</text>
<text x="119.6" y="183.8">H1</text>
<text x="132.3" y="182.6">H2</text>
<text x="132.6" y="184.9">MountingHoleMountingHole</text>
<text x="142.5" y="182.6">H3</text>
<text x="151.3" y="182.6">H4</text>
<text x="151.7" y="184.9">MountingHole</text>
<text x="70.6" y="192">-5V</text>
<text x="115" y="192">GND</text>
<text x="120.1" y="186.1">MountingHole_Pad</text>
<text x="64.2" y="193.2">GND</text>
</g>
<g font-size="1.8" fill="#0000c2">
<text x="118.1" y="23.8">Buffer bypass</text>
<text x="118.1" y="25.9">Populate with 0 Ohm if buffer is not included</text>
<text x="118.1" y="27.9">Will limit ability to drive low impedance loads</text>
<text x="29.2" y="34.8">Input buffer and filter</text>
<text x="64.8" y="30.7">OPA2810 is better suited</text>
<text x="64.8" y="32.7">LMH6658MAX is a cheaper alternative</text>
<text x="64.8" y="34.8">Choose a fast opamp with R/R I/O</text>
<text x="146" y="34.8">Should be similar to shunt (R18 or 14) for stability</text>
<text x="29.2" y="36.8">Selectable low-pass</text>
<text x="64.8" y="36.8">358 was used for standard footprint</text>
<text x="146" y="36.8">Does not need to be precision</text>
<text x="207" y="52.6">Populate with 0.1% or better</text>
<text x="207" y="54.6">Pick value based on application</text>
<text x="182.9" y="68.6">HCur</text>
<text x="191.8" y="68.6">LCur</text>
<text x="165.1" y="85.3">OPA2810 is better suited</text>
<text x="165.1" y="87.3">LMH6658MAX is a cheaper alternative</text>
<text x="165.1" y="89.4">Choose a fast opamp with R/R I/O</text>
<text x="165.1" y="91.4">358 was used for standard footprint</text>
<text x="176.5" y="113">HPot</text>
<text x="99.1" y="119.9">INA121 was used for FET input stage</text>
<text x="99.1" y="121.9">others may be suitable as well</text>
<text x="172.7" y="147.3">LPot</text>
</g>
<text font-size="1.8" fill="#848400" x="19.6" y="193">File: ImpedanceAnalyzerPower.kicad_sch</text>
</svg>
